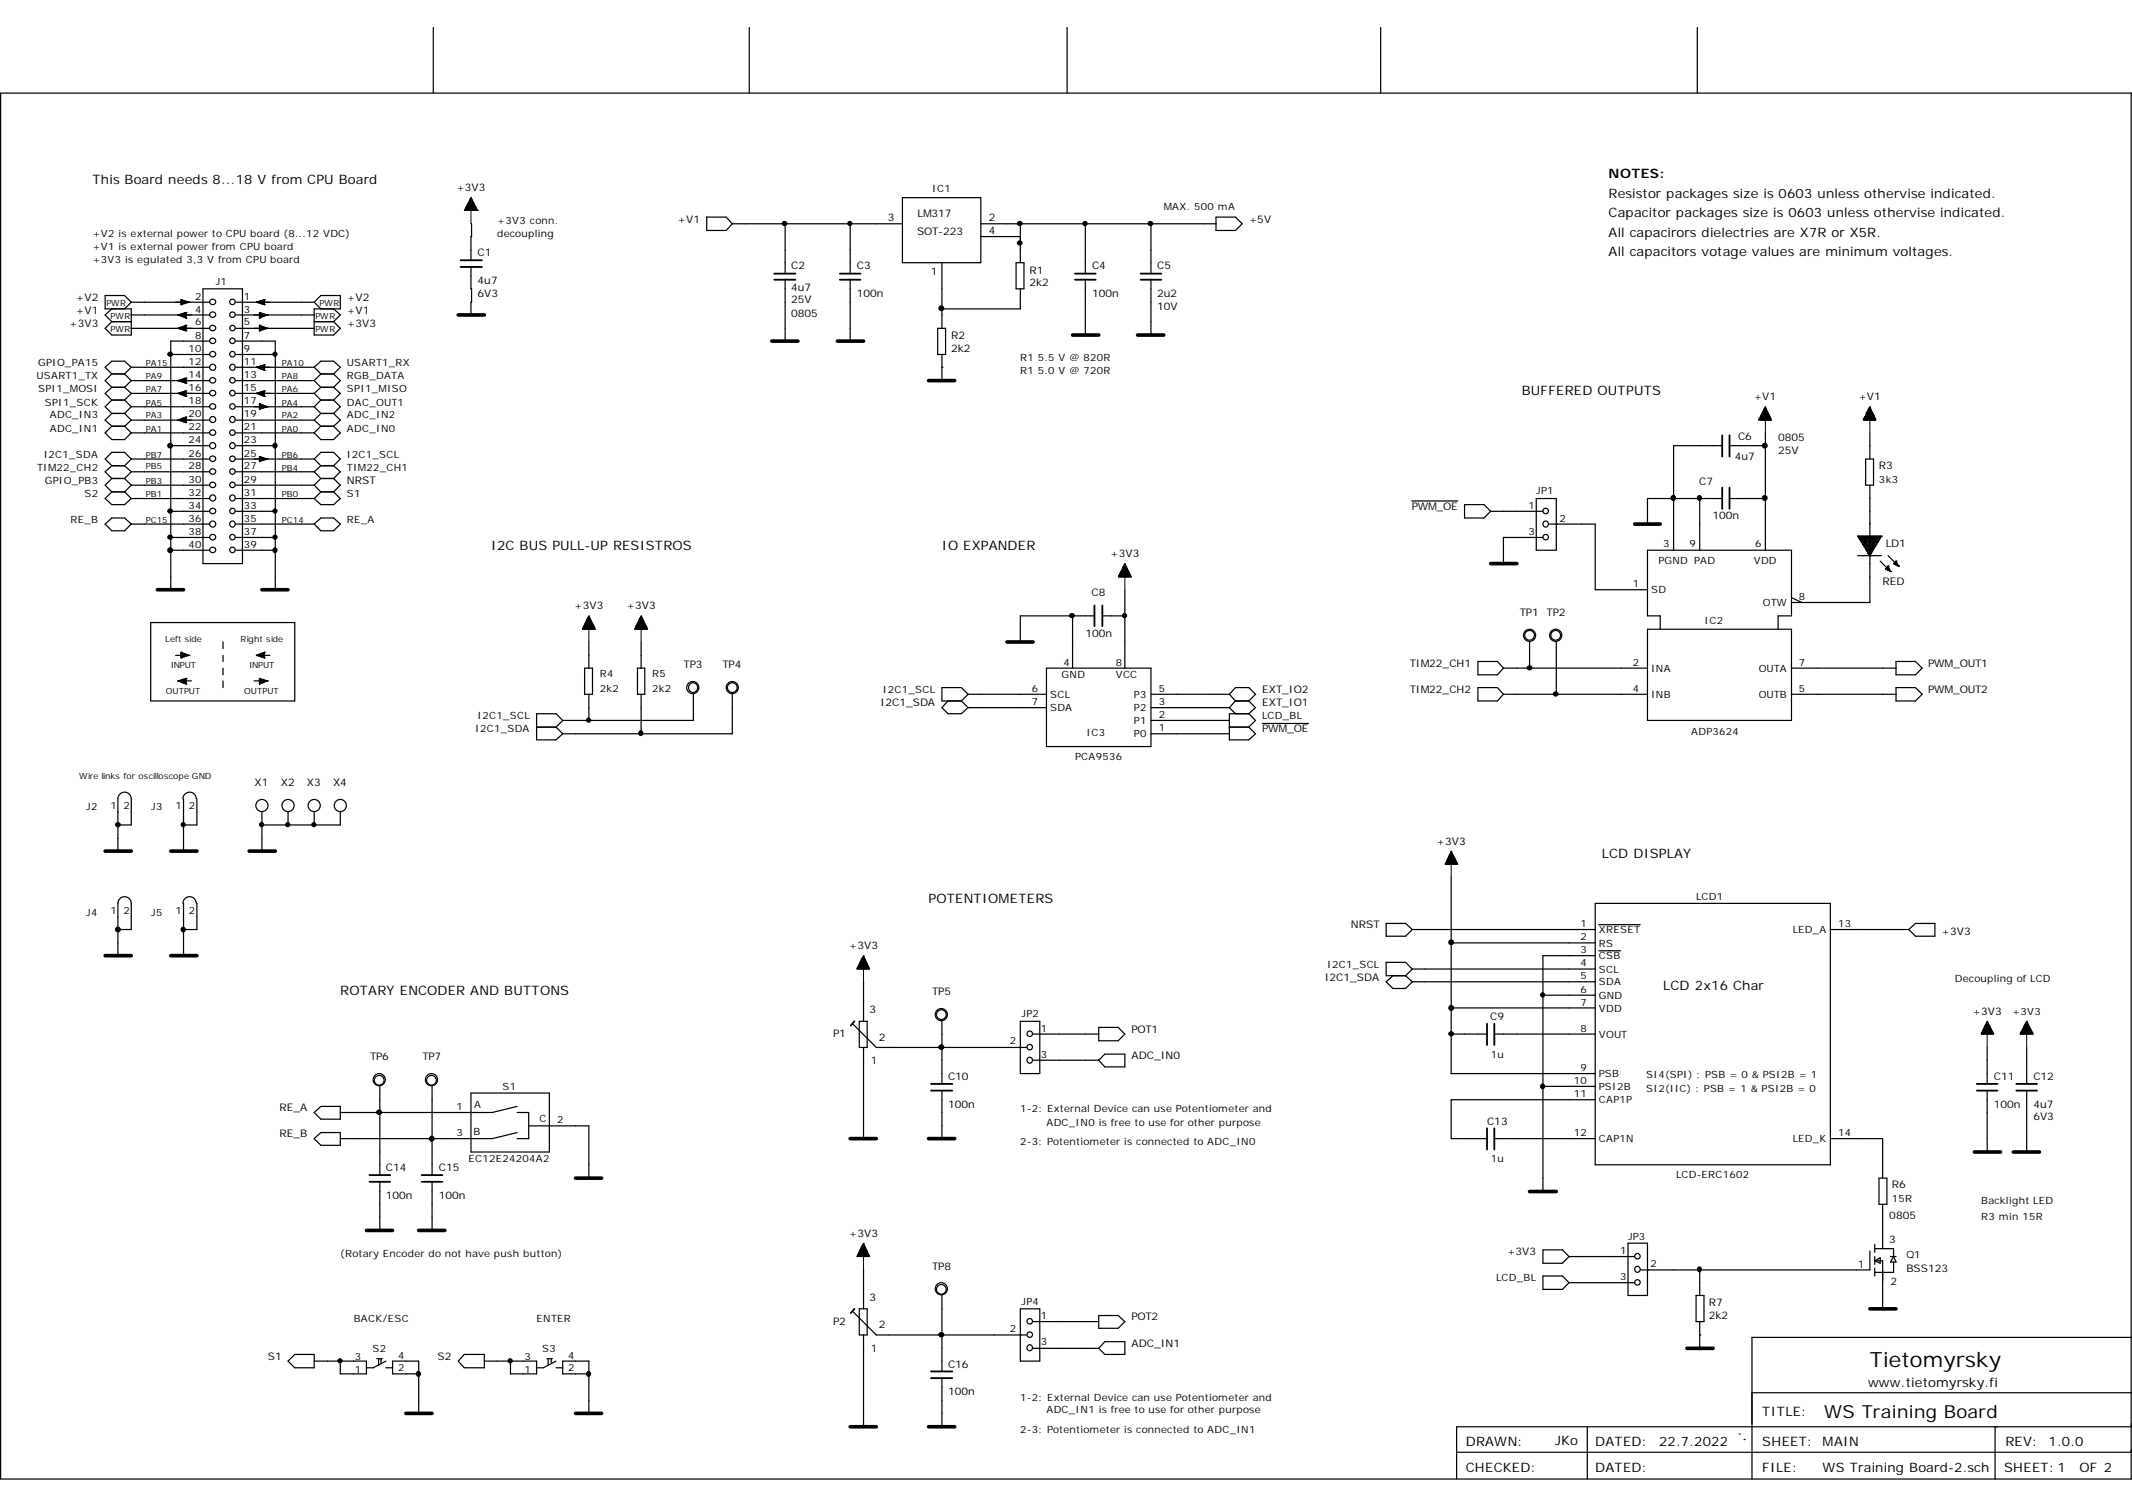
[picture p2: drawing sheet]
<svg xmlns="http://www.w3.org/2000/svg" width="297mm" height="210mm" viewBox="0 0 297 210" stroke-linecap="round" stroke-linejoin="round" font-family="sans-serif">
<g fill="none" stroke="#000" stroke-width=".17">
<path d="M.1 13h296.8v193h-296.8zM60.4 3.8v9.2M104.4 3.8v9.2M148.7 3.8v9.2M192.4 3.8v9.2M236.5 3.8v9.2M65.6 37.2v3h.1l-.1 3.7M65.6 31.2h.1l-.1 5.1M98.5 30.2h2.7l.8 1-.8 .9h-2.7zM102 31.2h23.7M109.4 31.2v6.9M109.4 39v8.5"/>
<path d="M118.4 31.2v6.9M118.4 39v8.5M125.7 27.5h11v9.1h-11zM131.2 36.6v9.1M136.7 31.2h32.7M136.7 32.9h5.5M141.6 36.6h1.1v3.6h-1.1zM142.2 31.2v5.4M151.2 31.2v6.9M151.2 39v7.7M160.4 31.2v6.9M160.4 39v7.7"/>
<path d="M169.4 30.2h2.7l1 1-1 .9h-2.7zM15.6 43l-1 .9 1 .9M15.6 44.8h2.7M15.6 52.1h1.8M15.6 53.9h1.8M15.6 55.7h1.8M15.6 57.6h1.8M15.6 59.4h1.8M15.6 59.4l-1 .9 1 .9h1.8l.9-.9M15.6 55.7l-1 1 1 .9M15.6 57.6l-1 .9 1 .9M15.6 52.1l-1 .9 1 .9"/>
<path d="M15.6 53.9l-1 .9 1 .9M17.4 59.4l.9 .9M17.4 57.6l.9 .9M17.4 55.7l.9 1M17.4 53.9l.9 .9M17.4 52.1l.9 .9M18.3 45.7h10.9M18.3 43.9h10.9M18.3 42.1h10.9M18.3 56.7h10.9M18.3 51.2h10.9M18.3 53h10.9"/>
<path d="M18.3 54.8h10.9M18.3 58.5h10.9M18.3 42.1l-.9-.9h-2.8v1.8h3.7v3.7h-2.7l-1-1 1-.9M18.3 42.1l-.9 .9M18.3 51.2l-.9-.9h-1.8l-1 .9 1 .9M18.3 56.7l-.9 .9M18.3 58.5l-.9 .9M18.3 53l-.9 .9M18.3 54.8l-.9 .9M18.3 51.2l-.9 .9M23.8 49.4h5.4M24.8 45.7h.1"/>
<path d="M24.8 43.9h.1M24.8 53h.1M24.8 54.8h.1M24.8 58.5h.1M24.8 45.7l1.1 .4M24.8 43.9l1.1 .4M24.8 53l1.1 .4M24.8 54.8l1.1 .4M24.8 58.5l1.1 .4M25.1 43.8v.2M25.1 45.6v.2M25.1 52.9v.2"/>
<path d="M25.1 54.7v.2M25.1 58.4v.1M25.2 42.4h.1M25.2 41.8h.1M25.2 41.8v.6M25.2 43.8v.2M25.2 45.6v.2M25.2 52.8v.4M25.2 54.7v.3M25.2 58.3v.3M25.2 41.8l1.1 .3M25.2 41.9h.6"/>
<path d="M25.3 45.6h.6M25.3 43.7h.6M25.3 52.8h.6M25.3 54.6h.6M25.3 58.3h.6M25.4 45.6v.3h.5M25.4 41.8v.5M25.4 43.7v.3h.5M25.4 52.8v.4h.5M25.4 54.6v.4h.5M25.4 58.3v.4h.5M25.6 41.8v.5"/>
<path d="M25.6 43.6v.5M25.6 45.5v.5M25.6 52.8v.5M25.6 54.5v.5M25.6 58.2v.6M25.7 41.9v.4h-.5M25.7 43.5v.7M25.7 45.4v.7M25.7 52.7v.7M25.7 54.5v.6M25.7 58.2v.6M25.9 46.1h.1"/>
<path d="M25.9 45.3h.1M25.9 44.3h.1M25.9 43.5h.1M25.9 53.4h.1M25.9 52.7h.1M25.9 55.2h.1M25.9 54.5h.1M25.9 58.9h.1M25.9 58.1h.1M25.9 45.3l-1.1 .4M25.9 42v.2M25.9 43.5v.8"/>
<path d="M25.9 45.3v.8M25.9 52.7v.7M25.9 54.5v.7M25.9 58.1v.8M25.9 43.5l-1.1 .4M25.9 52.7l-1.1 .3M25.9 54.5l-1.1 .3M25.9 58.1l-1.1 .4M26.1 42v.1M26.3 42.1h.1M26.3 42.1l-1.1 .3M28.3 40.2h5.5v38.3h-5.5z"/>
<path d="M29.2 47.5h-5.4v34.6M32.9 45.7h10.9M32.9 43.9h10.9M32.9 42.1h10.9M32.9 56.7h10.9M32.9 51.2h10.9M32.9 53h10.9M32.9 54.8h10.9M32.9 58.5h10.9M32.9 47.5h5.5v34.6M32.9 49.4h5.5M35.7 42.1h.1"/>
<path d="M35.7 51.2h.1M35.7 54.8h.1M35.7 42.1l1.1 .3M35.7 51.2l1.1 .4M35.7 54.8l1.1 .4M36 42v.2M36 51.2h.1M36 54.7v.2M36.2 46.1h.1M36.2 45.3h.1M36.2 44.3h.1M36.2 43.5h.1"/>
<path d="M36.2 57h.1M36.2 56.2h.1M36.2 45.6h.5M36.2 45.3l1.1 .4M36.2 41.9v.4M36.2 43.5v.8M36.2 45.3v.8M36.2 51.1v.2M36.2 54.7v.3M36.2 56.2v.8M36.2 43.7h.5M36.2 43.5l1.1 .4"/>
<path d="M36.2 56.2l1.1 .5M36.2 56.5h.5M36.2 41.9h.6M36.2 51h.6M36.2 54.6h.6M36.3 41.9v.4h.5M36.3 43.6v.6M36.3 45.4v.6M36.3 51v.4h.5M36.3 54.6v.4h.5M36.3 56.3v.6M36.5 41.8v.5"/>
<path d="M36.5 43.7v.4M36.5 45.5v.4M36.5 50.9v.5M36.5 54.5v.5M36.5 56.4v.4M36.7 45.6v.3h-.5M36.7 41.8v.6M36.7 43.7v.3h-.5M36.7 50.9v.6M36.7 54.5v.6M36.7 56.5v.3h-.5M36.8 42.4h.1"/>
<path d="M36.8 41.8h.1M36.8 51.6h.1M36.8 50.8h.1M36.8 55.2h.1M36.8 54.5h.1M36.8 41.8v.6M36.8 43.8v.2M36.8 45.6v.2M36.8 50.8v.8M36.8 54.5v.7M36.8 56.6v.1M36.8 41.8l-1.1 .3"/>
<path d="M36.8 50.8l-1.1 .4M36.8 54.5l-1.1 .3M37.1 43.9v.1M37.1 45.6v.1M37.1 56.6v.1M37.3 45.7h.1M37.3 43.9h.1M37.3 56.7h.1M37.3 45.7l-1.1 .4M37.3 43.9l-1.1 .4M37.3 56.7l-1.1 .3M43.8 42.1l.9-.9h2.7v1.8h-3.6v3.7h2.7l.9-1-.9-.9"/>
<path d="M43.8 44.8h2.7M43.8 51.2l.9-.9h1.8l.9 .9-.9 .9M43.8 51.2l.9 .9M43.8 53l.9 .9M43.8 54.8l.9 .9M43.8 56.7l.9 .9M43.8 58.5l.9 .9M43.8 42.1l.9 .9M44.7 52.1h1.8M44.7 52.1l-.9 .9M44.7 55.7l-.9 1M44.7 53.9h1.8"/>
<path d="M44.7 53.9l-.9 .9M44.7 55.7h1.8M44.7 59.4l-.9 .9M44.7 57.6h1.8M44.7 57.6l-.9 .9M44.7 59.4h1.8M46.5 52.1l.9 .9-.9 .9M46.5 53.9l.9 .9-.9 .9M46.5 55.7l.9 1-.9 .9M46.5 57.6l.9 .9-.9 .9M46.5 59.4l.9 .9-.9 .9h-1.8l-.9-.9M46.5 43l.9 .9-.9 .9"/>
<path d="M130.6 45.7h1.1v3.7h-1.1zM131.2 51.2h.1M131.2 49.4v3.6M142.2 40.2v2.8h-11M14.6 73l1-.8h1.8l.9 .8-.9 .9h-1.8zM15.6 64.9h1.8M15.6 66.6h1.8M15.6 68.5h1.8M15.6 68.5l-1 .9 1 .9h1.8l.9-.9M15.6 66.6l-1 1 1 .9M15.6 64.9l-1 .8 1 .9M17.4 68.5l.9 .9"/>
<path d="M17.4 66.6l.9 1M17.4 64.9l.9 .8M18.3 63.9h10.9M18.3 60.3h10.9M18.3 65.7h10.9M18.3 67.6h10.9M18.3 69.4h10.9M18.3 73h10.9M18.3 63.9l-.9-.9h-1.8l-1 .9 1 1M18.3 63.9l-.9 1M18.3 67.6l-.9 .9M18.3 65.7l-.9 .9"/>
<path d="M23.8 62.1h5.4M23.8 71.2h5.4M23.8 74.9h5.4M23.8 76.6h5.4M32.9 63.9h10.9M32.9 60.3h10.9M32.9 62.1h5.5M32.9 65.7h10.9M32.9 67.6h10.9M32.9 69.4h10.9M32.9 71.2h5.5M32.9 73h10.9"/>
<path d="M32.9 74.9h5.5M32.9 76.6h5.5M36.2 64.3h.1M36.2 63.6h.1M36.2 63.6v.7M36.2 63.6l1.1 .3M36.2 63.8h.5M36.3 63.6v.6M36.5 63.7v.4M36.7 63.8v.3h-.5M36.8 63.9v.1M37.1 63.9h.1"/>
<path d="M37.3 63.9h.1M37.3 63.9l-1.1 .4M43.8 63.9l.9-.9h1.8l.9 .9-.9 1M43.8 63.9l.9 1M43.8 65.7l.9 .9M43.8 67.6l.9 .9M43.8 73l.9-.8h1.8l.9 .8-.9 .9h-1.8zM44.7 66.6l-.9 1M44.7 64.9h1.8M44.7 64.9l-.9 .8M44.7 66.6h1.8M44.7 68.5h1.8"/>
<path d="M44.7 68.5l-.9 .9M46.5 64.9l.9 .8-.9 .9M46.5 66.6l.9 1-.9 .9M46.5 68.5l.9 .9-.9 .9h-1.8l-.9-.9M196.7 69.8h6.4M204 70.3h2.8l.9 .9-.9 1h-2.8zM207.7 71.2h7.3M214 69.4h2.8v7.2h-2.8zM215 74.9h-5.5v3.6M215.9 73h6.3v9.1h7.3M216.8 73h.1M233.2 69.4h.1"/>
<path d="M236.8 69.4h.1M236.8 69.4v7.2M239.9 62.1h-6.7v14.5M239.9 69.4h-10.4v3.6M241 62.1h5M241 69.4h5M246 60.3v16.3M258.8 74.7h.1M258.8 77.4h3.3M258.8 74.7h3.3M258.8 74.7l1.7 2.7M259 74.9h3"/>
<path d="M259 74.7v.3M259.1 75h2.8M259.2 75.2h2.6M259.2 75.4h2.5M259.2 74.7v.6M259.4 74.7v.8h2.2v-.8M259.5 75.8h2M259.6 76h1.8M259.6 74.7v1.2M259.8 76.1h1.5M259.8 74.7v1.5M259.8 76.3h1.3"/>
<path d="M259.9 63.9h1.1v3.7h-1.1zM259.9 74.7v1.8h1.1v-1.8M260 76.6h.9M260.1 74.7v2.1M260.2 76.9h.6M260.3 74.7v2.4M260.3 77.2h.3M260.5 77.4h.1M260.5 67.6v16.3h-10.9M260.5 60.3v3.6M260.7 74.7v2.4h-.4M260.9 74.7v2.1"/>
<path d="M261.2 74.7v1.4M261.4 74.7v1.2M261.8 74.7v.6M262 74.7v.2M262 78.2l1.4 1.4M262.1 74.7h.1M262.1 74.7l-1.6 2.7M262.7 79.3h.1M262.7 79.3l.7 .3M262.7 79.3h.5v.2M262.9 79v.3M262.9 79.1h.2"/>
<path d="M263 79.4h.3M263.1 78.8h.1M263.1 78.8l.3 .8M263.1 78.8l-.4 .5M263.1 78.8v.6M263.1 77.4l1.4 1.4M263.4 79.6h.1M263.8 78.5h.1M263.8 78.5h.5v.3M263.8 78.5l.7 .3M264.1 78.7h.3M264.2 78.2h.1"/>
<path d="M264.2 78.2l.3 .6M264.2 78.2l-.4 .3M264.2 78.2v.5M264.2 78.3h-.2v.3M264.5 78.8h.1M21 86.7h20.1v10.9h-20.1zM24.5 91.3h1.8M24.8 94.8h.1M24.8 94.8l1.1 .5M24.8 94.8h1.9M25.1 94.8v.1M25.2 91.6h.1"/>
<path d="M25.2 90.9h.1M25.2 90.9v.7M25.2 94.8v.2M25.2 90.9l1.1 .4M25.2 91h.6M25.3 94.7h.6M25.4 90.9v.6M25.4 94.7v.4h.5M25.6 91v.5M25.6 94.6v.5M25.7 91v.5h-.5M25.7 94.6v.6"/>
<path d="M25.9 95.3h.1M25.9 94.5h.1M25.9 91.1v.3M25.9 94.5v.8M25.9 94.5l-1.1 .3M26.1 91.2v.1M26.3 91.3h.1M26.3 91.3l-1.1 .3M31.1 89.4v1M31.1 91.3v.8M31.1 93.1v.9M31.1 94.8v1"/>
<path d="M35.4 94.8h1.9M35.7 91.3h.1M35.7 91.3h1.9M35.7 91.3l1.1 .3M36 91.2v.1M36.2 95.3h.1M36.2 94.5h.1M36.2 91.1v.3M36.2 94.5v.8M36.2 94.7h.5M36.2 94.5l1.1 .3M36.2 91h.6"/>
<path d="M36.3 91v.5h.5M36.3 94.6v.6M36.5 91v.5M36.5 94.7v.4M36.7 90.9v.6M36.7 94.7v.4h-.5M36.8 91.6h.1M36.8 90.9h.1M36.8 90.9v.7M36.8 94.8v.2M36.8 90.9l-1.1 .4M37.1 94.8v.1"/>
<path d="M37.3 94.8h.1M37.3 94.8l-1.1 .5M81.4 93.1h1.1v3.6h-1.1zM82 89.4v3.7M82 96.7v3.6M88.8 93.1h1v3.6h-1zM89.3 89.4v3.7M89.3 96.7v5.5M96.6 96.7v3.6h-18.2M102 96.7v5.5h-23.6M132.1 97.6l-.9 1 .9 .8h1.8l1-.8M133.9 97.6l1 1"/>
<path d="M134.9 96.7l-1-.9h-2.7v1.8h2.7M134.9 96.7h10.9M134.9 98.6h10.9M134.9 96.7l-1 .9M145.8 93.1h14.6v10.9h-14.6zM149.4 85.8h.1M149.4 85.8v7.3M152.5 85.8h-10.3v3.6M153.6 85.8h3.1M156.7 85.8h.1M156.7 82.1v11M160.4 96.7h10.9"/>
<path d="M160.4 98.6h10.9M171.3 96.7l.8-.9h1.9l.9 .9-.9 .9M171.3 98.6l.8 .8M171.3 96.7l.8 .9M172.1 97.6h1.9M172.1 97.6l-.8 1M174 99.4h-2.7v3.7h2.7l.9-.9-.9-.9M174 99.4l.9 .9-.9 1M174 97.6l.9 1-.9 .8M205.9 95.8h2.7l.9 .9-.9 .9h-2.7zM205.9 92.1h2.7l.9 1-.9 .9h-2.7zM209.5 93.1h20"/>
<path d="M209.5 96.7h20M213.1 89.4v3.7M216.8 89.4v7.3M229.5 87.6h20.1v12.7h-20.1zM231.3 87.6v-1.8h-1.8v-9.2h20.1v9.2h-1.9v1.8M249.6 93.1h14.6M249.6 96.7h14.6M249.6 83.2l1.4 .7M264.2 95.8h2.7l.9 .9-.9 .9h-2.7zM264.2 92.1h2.7l.9 1-.9 .9h-2.7zM16.4 114.9h1.9v-3.6a.93 .93 0 0 0-.9-1 .93 .93 0 0 0-1 1v7.2M25.5 111.3a.93 .93 0 0 1 .9-1 .93 .93 0 0 1 .9 1"/>
<path d="M25.6 111.3v7.2M27.4 111.3v3.6h-1.8M36.5 114.9h.1M36.5 113.1v5.4M40.1 114.9h.1M40.1 113.1v1.8M43.8 114.9h.1M43.8 113.1v1.8M47.4 113.1v1.8h-10.9M74.8 101.3h2.7M77.5 101.3l.9 .9M78.4 100.3l-.9-.9h-2.7v3.7h2.7l.9-.9"/>
<path d="M78.4 100.3l-.9 1M160.4 100.3h10.9M160.4 102.2h10.9M171.3 101.3h2.7M175.9 100.8h6.4M16.4 129.5h1.9v-3.7a.93 .93 0 0 0-.9-.9 .93 .93 0 0 0-1 .9v7.3M25.5 125.8a.93 .93 0 0 1 .9-.9 .93 .93 0 0 1 .9 .9M25.6 125.8v7.3M27.4 125.8v3.7h-1.8M120.3 136.8v5.5M193.1 128.6h2.7l1 .9-1 .9h-2.7zM194.1 135.9l-1 .9 1 .9h1.7l1-.9"/>
<path d="M195.8 135.9l1 .9M196.8 129.5h25.4M196.8 135h25.4M196.8 136.8h25.4M196.8 135l-1-1h-2.7v1.9h2.7M196.8 135l-1 .9M202.2 131.3h20M202.2 122.2v27.3h20M215 138.6h7.2M222.2 125.8h32.8v36.4h-32.8zM222.2 133.1h-7.2v32.9M222.8 128.8h5.7"/>
<path d="M222.8 132.4h3M255 129.5h10.9M265.9 129.5l1-.9h2.7v1.8h-2.7zM43.8 155l.9-.9h2.7v1.8h-2.7zM43.8 158.6l.9-.9h2.7v1.8h-2.7zM52.9 155h.1M52.9 151.3v12.4M60.2 158.6h.1M60.2 151.3v12.4M65.6 152.2h10.9v8.3h-10.9zM72.1 157.7l-3.5 .9h-21.2M72.1 155h1.6v3.6h-1.6"/>
<path d="M72.1 154.1l-3.5 .9h-21.2M73.7 156.8h8.3v7.3M118.8 142.6l3.3 3.3h20.9M119.7 142.3h1.1v3.6h-1.1zM120.3 145.9v12.7M131.2 145.9h.1M131.2 142.3v8.7M131.2 151.9v6.7M142.2 145.9h.1M142.2 142.3h2.7v7.2h-2.7zM143.9 144h9.2M143.9 147.7h9.2"/>
<path d="M153.1 143.1h2.7l.9 .9-.9 1h-2.7zM153.9 146.8h2.8v1.8h-2.8l-.8-.9zM202.2 140.4h20M202.2 144h5M208.2 144h14M208.2 158.6h14M215 151.3h7.2M222.2 153.2h-20v5.4h5M255 158.6h7.3v5.5M276.9 145.9v5.1M276.9 151.9v8.6M282.4 145.9v5.1"/>
<path d="M282.4 151.9v8.6M52.9 164.6v6.8M60.2 164.6v6.8M120.3 176.9v5.4M215 174.1h2.7l.9 .9-.9 1h-2.7zM215 177.7h2.7l.9 1-.9 .9h-2.7zM218.6 175h9.2M218.6 178.7h9.2M226.8 173.2h2.7v7.2h-2.7zM229.5 176.9h.1M236.8 176.9v3.5M260.5 174.3v2.6h-31.9"/>
<path d="M261.2 175.6h1.1v6.7M261.2 173.3v1.1M261.2 175v1.1M261.2 176.6v1.1M261.2 175.6l.8-.4v.8zM261.2 173.9h2.6v1.1M261.8 164.1h1.1v3.6h-1.1zM262.3 167.7v6.2M263.4 175h.8M263.8 175l.4 .8h-.8zM263.8 175.8v1.4h-2.6M41.1 188.7h2.7v1.8h-2.7l-1-.9z"/>
<path d="M43.8 189.6h7.3v1.8h-3.7v-1.8M52.5 189.2h.8M52.7 189.2v.9M53.1 189.2v.7M53.8 189.6l-1.8 .9h-.9M53.8 190.5h.9M58.3 191.4h-3.6v-1.8h3.6v7.3M64.7 188.7h2.8v1.8h-2.8l-.9-.9zM67.5 189.6h7.3v1.8h-3.7v-1.8M76.2 189.2h.8M76.4 189.2v.9M76.8 189.2v.7"/>
<path d="M77.5 189.6l-1.8 .9h-.9M77.5 190.5h.9M82 191.4h-3.6v-1.8h3.6v7.3M118.8 182.6l3.3 3.3h20.9M119.7 182.3h1.1v3.6h-1.1zM120.3 185.9v12.8M131.2 185.9h.1M131.2 180.4v10.6M131.2 192v6.7M142.2 185.9h.1M142.2 182.3h2.7v7.3h-2.7zM143.9 184.1h9.2"/>
<path d="M143.9 187.8h9.2M153.1 183.2h2.7l.9 .9-.9 .9h-2.7zM153.9 186.9h2.8v1.8h-2.8l-.8-.9zM221.1 198.7v7.3M236.3 180.4h1.1v3.7h-1.1zM236.8 185.9h.1M236.8 184.1v3.7M242.3 199.7h.1M244.1 194h52.8M278 198.7v7.3M296.9 198.7h-94v7.3M296.9 186.3h-52.8v19.7"/>
<path d="M202.9 202.3h94M243 200.5h.1"/>
<circle cx="29.6" cy="51.2" r=".42"/>
<circle cx="29.6" cy="58.4" r=".42"/>
<circle cx="29.7" cy="45.7" r=".4"/>
<circle cx="29.7" cy="54.8" r=".4"/>
<circle cx="29.7" cy="42.1" r=".4"/>
<circle cx="29.7" cy="43.8" r=".4"/>
<circle cx="29.7" cy="56.6" r=".4"/>
<circle cx="29.7" cy="53" r=".4"/>
<circle cx="29.7" cy="47.5" r=".4"/>
<circle cx="29.7" cy="49.3" r=".4"/>
<circle cx="32.4" cy="51.2" r=".4"/>
<circle cx="32.4" cy="58.4" r=".4"/>
<circle cx="32.4" cy="45.7" r=".38"/>
<circle cx="32.4" cy="43.8" r=".38"/>
<circle cx="32.4" cy="54.8" r=".38"/>
<circle cx="32.4" cy="42.1" r=".38"/>
<circle cx="32.4" cy="56.6" r=".38"/>
<circle cx="32.4" cy="49.3" r=".38"/>
<circle cx="32.4" cy="47.5" r=".38"/>
<circle cx="32.4" cy="53" r=".38"/>
<circle cx="29.6" cy="62.1" r=".42"/>
<circle cx="29.6" cy="69.4" r=".42"/>
<circle cx="29.6" cy="73" r=".42"/>
<circle cx="29.7" cy="60.3" r=".4"/>
<circle cx="29.7" cy="74.8" r=".4"/>
<circle cx="29.7" cy="71.2" r=".4"/>
<circle cx="29.7" cy="65.7" r=".4"/>
<circle cx="29.7" cy="63.9" r=".4"/>
<circle cx="29.7" cy="76.6" r=".4"/>
<circle cx="29.7" cy="67.5" r=".4"/>
<circle cx="32.4" cy="62.1" r=".4"/>
<circle cx="32.4" cy="69.4" r=".4"/>
<circle cx="32.4" cy="73" r=".4"/>
<circle cx="32.4" cy="74.8" r=".38"/>
<circle cx="32.4" cy="60.3" r=".38"/>
<circle cx="32.4" cy="71.2" r=".38"/>
<circle cx="32.4" cy="63.9" r=".38"/>
<circle cx="32.4" cy="76.6" r=".38"/>
<circle cx="32.4" cy="67.5" r=".38"/>
<circle cx="32.4" cy="65.7" r=".38"/>
<circle cx="215.3" cy="73" r=".4"/>
<circle cx="215.3" cy="71.2" r=".38"/>
<circle cx="215.3" cy="74.8" r=".38"/>
<circle cx="96.5" cy="95.8" r=".85"/>
<circle cx="96.5" cy="95.8" r=".65"/>
<circle cx="102" cy="95.8" r=".85"/>
<circle cx="102" cy="95.8" r=".68"/>
<circle cx="213.1" cy="88.5" r=".85"/>
<circle cx="213.1" cy="88.5" r=".68"/>
<circle cx="216.7" cy="88.5" r=".85"/>
<circle cx="216.7" cy="88.5" r=".68"/>
<circle cx="36.5" cy="112.2" r=".85"/>
<circle cx="40.1" cy="112.2" r=".85"/>
<circle cx="43.8" cy="112.2" r=".85"/>
<circle cx="47.4" cy="112.2" r=".85"/>
<circle cx="52.8" cy="150.4" r=".85"/>
<circle cx="52.8" cy="150.5" r=".68"/>
<circle cx="60.1" cy="150.4" r=".85"/>
<circle cx="60.1" cy="150.5" r=".68"/>
<circle cx="131.1" cy="141.3" r=".85"/>
<circle cx="131.1" cy="141.3" r=".68"/>
<circle cx="143.4" cy="147.7" r=".4"/>
<circle cx="143.5" cy="145.9" r=".38"/>
<circle cx="143.5" cy="144" r=".38"/>
<circle cx="131.1" cy="179.5" r=".85"/>
<circle cx="131.1" cy="179.6" r=".68"/>
<circle cx="228.1" cy="176.8" r=".4"/>
<circle cx="228.1" cy="178.6" r=".38"/>
<circle cx="228.1" cy="175" r=".38"/>
<circle cx="143.4" cy="187.7" r=".4"/>
<circle cx="143.5" cy="185.9" r=".38"/>
<circle cx="143.5" cy="184" r=".38"/>
</g>
<g fill="none" stroke="#000" stroke-width=".25">
<path d="M64.2 37.2h2.9M64.2 36.3h2.9M107.9 39h2.9M107.9 38.1h2.9M117 39h2.9M117 38.1h2.9M149.8 39h2.9M149.8 38.1h2.9M158.9 39h2.9M158.9 38.1h2.9M239.9 60.6v3M239.9 67.9v3"/>
<path d="M241 60.6v3M241 67.9v3M152.5 84.3v2.9M153.6 84.3v2.9M119 142.3l-.5 .5M129.7 151.9h3M129.7 151h3M207.2 142.6v3M207.2 157.2v2.9M208.2 142.6v3M208.2 157.2v2.9M275.4 151.9h2.9"/>
<path d="M275.4 151h2.9M280.9 151.9h2.9M280.9 151h2.9M51.5 164.6h2.9M51.5 163.7h2.9M58.8 164.6h2.8M58.8 163.7h2.8M119 182.3l-.5 .6M129.7 192h3M129.7 191h3"/>
</g>
<g fill="none" stroke="#000" stroke-width=".51">
<path d="M63.8 43.9h3.7M107.5 47.5h3.7M116.7 47.5h3.6M129.4 53h3.6M149.4 46.7h3.7M158.5 46.7h3.6M207.7 78.5h3.6M227.8 73h3.5M21.9 82.1h3.7M36.5 82.1h3.6M140.3 89.4h3.6M14.6 118.5h3.7"/>
<path d="M23.8 118.5h3.6M34.7 118.5h3.7M14.6 133.1h3.7M23.8 133.1h3.6M118.4 158.6h3.7M129.4 158.6h3.6M51.1 171.4h3.6M58.3 171.4h3.7M80.2 164.1h3.6M213.1 166h3.7M275.1 160.5h3.6M280.5 160.5h3.6"/>
<path d="M56.6 196.9h3.6M80.2 196.9h3.6M118.4 198.7h3.7M129.4 198.7h3.6M235 187.8h3.7M260.5 182.3h3.7"/>
</g>
<g fill="none" stroke="#000" stroke-width=".14">
<path d="M64.9 29.1h1.6v.2M64.9 29h1.5v.3M64.9 28.9h1.4M64.9 29.3v-.5h1.4v.5M65 28.7h1.3M65 28.6v.7M65.1 28.6h1.1M65.1 28.5h1v.8M65.1 28.5v.8M65.2 28.5h.9M65.2 28.4h.8M65.3 29.3v-1.1h.7v1.1"/>
<path d="M65.4 28.1h.6v1.2M65.4 28h.5v1.3M65.4 27.9h.4M65.4 27.8h.4v1.5M65.4 27.7v1.6M65.5 27.7h.3M65.5 29.3v-1.7h.2v1.7M65.6 27.5h.1M65.6 27.5l-.9 1.8h1.8M65.6 27.5l.9 1.8M65.6 27.5v3.7M65.9 28h-.5v1.3"/>
<path d="M66 28.3h-.8v1M66.2 28.7v.6M66.4 29.1h-1.5v.2M66.5 29.2h-1.7v.1M66.5 29.3h.1M245 58.5h1.8M245 58.4h1.8v.1M245 58.3v.2M245.1 58.3h1.7M245.1 58.3h1.6v.2M245.1 58.2v.3M245.2 58.2h1.5"/>
<path d="M245.2 58.5v-.4h1.4v.4M245.3 58h1.3M245.4 57.8h1.1v.7M245.4 58.5v-.8h1.1v.8M245.4 57.6h1M245.5 57.5h.9v1M245.5 57.4h.8v1.1M245.5 57.3v1.2M245.6 57.3h.7M245.6 57.2h.6v1.3M245.6 57.2v1.3M245.7 57.2h.5"/>
<path d="M245.7 57.1h.4v1.4M245.7 57v1.5M245.8 57h.3M245.8 56.9h.2M245.8 58.5v-1.7h.2v1.7M246 56.7h.1M246 56.7h-.1v1.8M246 56.7l-1 1.8M246 56.7l.8 1.8M246 56.7v3.6M246.5 57.8h-1.1v.7M246.5 57.9h-1.2v.6"/>
<path d="M259.6 58.5h1.8M259.6 58.4h1.8v.1M259.6 58.3v.2M259.7 58.3h1.7M259.7 58.3h1.6v.2M259.7 58.2v.3M259.8 58.2h1.5M259.8 58.5v-.4h1.4v.4M259.8 58h1.4M259.9 57.8h1.2v.7M260 57.7h1v.8M260 57.6h.9"/>
<path d="M260 57.5h.9v1M260 57.4v1.1M260.1 57.4h.8v1.1M260.1 57.3v1.2M260.2 57.3h.6M260.2 57.2h.6v1.3M260.2 57.2v1.3M260.3 57.2h.5M260.3 57.1h.4v1.4M260.3 56.9h.3v1.6M260.5 56.7h.1M260.5 56.7l-.9 1.8"/>
<path d="M260.5 56.7l.9 1.8M260.5 56.7h-.1v1.8M260.5 56.7v3.6M260.6 56.8h-.3v1.7M260.7 57h-.4v1.5M261 57.8h-1.1v.7M261.1 57.9h-1.3v.6M156 79.9h1.4v.5M156 79.8v.6M156.1 79.8h1.2M156.1 79.7h1.2v.7M156.2 79.4h.9"/>
<path d="M156.4 79.3h.7v1.1M156.4 79.2h.7M156.4 79.1h.6v1.3M156.4 79v1.4M156.5 79h.5M156.5 78.9h.4M156.5 78.8v1.6M156.5 78.8h.4v1.6M156.6 78.8h.2M156.6 78.7h.2v1.7M156.7 78.5h.1M156.7 78.5l.9 1.9h-1.8z"/>
<path d="M156.7 78.6h-.1v1.8M156.7 78.5v3.6M157.2 79.6h-1.1v.8M157.4 79.9h-1.4v.5M81.2 87.6h1.7M81.2 87.5h1.7M81.2 87.6v-.2h1.6v.2M81.3 87.3h1.5M81.4 87.1h1.3v.5M81.4 87.1v.5M81.4 87.1h1.2M81.4 87h1.2v.6"/>
<path d="M81.5 87.6v-.8h1v.8M81.5 86.7h1M81.6 86.6h.9v1M81.7 86.5h.7M81.7 86.4h.6v1.2M81.7 86.3v1.3M81.8 86.3h.5M81.8 86.2h.4M81.8 86.1v1.5M81.9 86.1h.3M81.9 87.6v-1.6h.3v1.6M82 86h.1v1.6"/>
<path d="M82 85.8h.1M82 85.8l1 1.8h-1.9zM82 85.9v1.7M82 85.8v3.6M82.4 86.5v1.1M82.5 86.5h-.9v1.1M82.5 86.9h-1.1v.7M82.7 87.2h-1.4v.4M88.5 87.6h1.7M88.6 87.4h1.5M88.6 87.3h1.5M88.6 87.6v-.4h1.5v.4"/>
<path d="M88.6 87.1h1.4v.5M88.6 87.1v.5M88.7 87.1h1.2M88.7 87h1.2v.6M88.7 86.9v.7M88.8 86.9h1M88.8 87.6v-.8h1v.8M88.8 86.7h1M88.9 86.6h.8v1M89.1 86.4h.5M89.1 86.3h.5M89.1 86.2h.5v1.4"/>
<path d="M89.1 86.1v1.5M89.2 86.1h.3M89.2 87.6v-1.6h.3v1.6M89.2 86h.2v1.6M89.2 85.9v1.7M89.3 85.9h.1M89.3 85.8h.1M89.3 85.8l1 1.8h-1.9zM89.3 85.8v3.6M89.7 86.5h-.7v1.1M89.7 86.5v1.1M89.7 86.5h-.8v1.1"/>
<path d="M90.2 87.5h-1.7v.1M155.9 80.3h1.7v.1M155.9 80.2h1.7M155.9 80.4v-.3h1.6v.3M156 80h1.5M156.2 80.4v-.9h1v.9M156.3 80.4v-1.1h.8v1.1M201.6 119.9h1.3v.5M201.6 119.8h1.3M201.7 119.6h1.1M201.8 119.5h.9v.9M201.8 119.4v1"/>
<path d="M201.8 119.4h.8M201.8 119.3h.8v1.1M201.9 119.1h.6v1.3M202.1 118.9h.3v1.5M202.1 118.8h.3M202.1 118.7h.2v1.7M202.1 118.6v1.8M202.2 118.5h.1M202.2 118.5l-.9 1.9M202.2 118.5l.9 1.9M202.2 118.6h.1M202.2 118.5v3.7"/>
<path d="M202.4 119.1h-.5v1.3M202.5 119.2h-.7v1.2M202.7 119.6h-1v.8M119.4 135h1.8M119.4 134.9h1.8v.1M119.4 134.8v.2M119.5 134.8h1.6M119.5 135v-.3h1.6v.3M119.5 134.6h1.6M119.5 135v-.5h1.5v.5M119.5 134.5h1.5M119.7 134.3h1.1"/>
<path d="M119.8 134.1h1v.9M119.8 134h.9M119.8 135v-1h.9v1M119.9 133.9h.7v1.1M119.9 133.8v1.2M120 133.8h.6M120 133.7h.6v1.3M120 133.6v1.4M120.1 133.6h.5M120.1 133.5h.4v1.5M120.2 133.3h.1M120.3 133.1h.1"/>
<path d="M120.3 133.1l-.9 1.9M120.3 133.1l.9 1.9M120.3 133.2h-.1v1.8M120.3 133.1v3.7M120.4 133.4h-.3v1.6M120.4 133.4v1.6M120.5 133.4h-.4v1.6M120.8 134.2h-1.1v.8M120.9 134.4h-1.3v.6M120.9 134.5v.5M201.3 120.4h1.8M201.3 120.3h1.8v.1"/>
<path d="M201.4 120.4v-.2h1.6v.2M201.4 120.1h1.5M201.5 120.4v-.4h1.4v.4M201.6 120.4v-.7h1.2v.7M202 120.4v-1.4h.4v1.4M203 120.2h-1.7v.2M276 144h1.8M276 144v-.1h1.8v.1M276 143.9h1.7v.1M276.2 143.7h1.4v.3M276.3 143.5h1.2v.5M276.3 143.4h1.2"/>
<path d="M276.3 144v-.6h1.2v.6M276.4 143.3h1v.7M276.4 143.2v.8M276.4 143.2h1M276.4 143.1h.9M276.4 143v1M276.5 143h.8M276.5 142.9h.8v1.1M276.5 144v-1.2h.7v1.2M276.7 142.7h.4v1.3M276.8 142.5h.2v1.5M276.8 142.4h.2"/>
<path d="M276.8 144v-1.7h.1v1.7M276.9 142.3h.1M276.9 142.3l-.9 1.7M276.9 142.3l.9 1.7M276.9 142.3v3.6M277 142.6h-.3v1.4M277.1 142.8h-.5v1.2M277.5 143.6h-1.3v.4M277.6 143.8h-1.5v.2M281.4 144v-.1h1.8v.1M281.5 143.9h1.7M281.5 143.8v.2"/>
<path d="M281.6 143.8h1.5M281.6 143.7h1.5v.3M281.6 143.6v.4M281.7 143.6h1.3M281.7 144v-.5h1.3v.5M281.8 143.4h1.2M281.8 144v-.6h1.2v.6M281.9 143.3h1v.7M281.9 143.1h.9v.9M282 142.9h.7v1.1M282 142.8h.7M282 142.8v1.2"/>
<path d="M282.1 142.8h.5M282.1 142.7h.5v1.3M282.1 142.6v1.4M282.2 142.6h.3M282.2 142.5h.3v1.5M282.2 142.4v1.6M282.3 142.4h.1M282.3 144v-1.7h.1v1.7M282.4 142.3h.1M282.4 142.3l.9 1.7h-1.9M282.4 142.3l-1 1.7M282.4 142.3v3.6"/>
<path d="M282.8 143h-.9v1M282.9 143.2h-1v.8M119.4 175v-.1h1.8v.1M119.4 175h1.8M119.5 175v-.2h1.6v.2M119.5 174.9h1.6M119.5 174.7h1.5v.3M119.6 174.5h1.3v.5M119.7 174.3h1.1M119.8 174v1M119.8 174.1h.9v.9M119.8 174.2h1v.8"/>
<path d="M119.9 173.8v1.2M119.9 173.9h.7v1.1M119.9 174h.7M120 173.7v1.3M120 173.8h.6v1.2M120 173.8h.6M120.1 173.7h.5M120.1 173.5h.3v1.5M120.2 173.3h.1M120.3 173.2h.1M120.3 173.2h-.1v1.8M120.3 173.2v3.7"/>
<path d="M120.3 173.2l-.9 1.8M120.3 173.2l.9 1.8M120.4 173.4h-.3v1.6M120.5 173.6h-.4v1.4M120.5 173.7v1.3M120.8 174.3h-1.1v.7M120.9 174.4h-1.3v.6M121 174.6h-1.5v.4"/>
</g>
<g fill="#000" stroke="#000" stroke-width=".14">
<circle cx="109.3" cy="31.1" r=".32"/>
<circle cx="118.4" cy="31.1" r=".3"/>
<circle cx="142.1" cy="33.8" r=".32"/>
<circle cx="142.1" cy="31.1" r=".32"/>
<circle cx="151.2" cy="31.1" r=".3"/>
<circle cx="160.3" cy="31.1" r=".32"/>
<circle cx="23.7" cy="49.3" r=".32"/>
<circle cx="38.3" cy="49.3" r=".3"/>
<circle cx="131.1" cy="42.9" r=".34"/>
<circle cx="23.7" cy="76.6" r=".34"/>
<circle cx="23.7" cy="62.1" r=".34"/>
<circle cx="23.7" cy="74.8" r=".32"/>
<circle cx="23.7" cy="71.2" r=".32"/>
<circle cx="38.3" cy="76.6" r=".32"/>
<circle cx="38.3" cy="62.1" r=".32"/>
<circle cx="38.3" cy="74.8" r=".3"/>
<circle cx="38.3" cy="71.2" r=".3"/>
<circle cx="233.1" cy="69.4" r=".32"/>
<circle cx="236.7" cy="69.4" r=".32"/>
<circle cx="245.9" cy="62.1" r=".34"/>
<circle cx="245.9" cy="69.4" r=".34"/>
<circle cx="149.4" cy="85.7" r=".32"/>
<circle cx="156.7" cy="85.7" r=".3"/>
<circle cx="213.1" cy="93" r=".32"/>
<circle cx="216.8" cy="96.7" r=".32"/>
<circle cx="16.4" cy="114.9" r=".32"/>
<circle cx="25.5" cy="114.9" r=".3"/>
<circle cx="36.4" cy="114.9" r=".3"/>
<circle cx="40.1" cy="114.9" r=".3"/>
<circle cx="43.7" cy="114.9" r=".3"/>
<circle cx="82" cy="100.3" r=".3"/>
<circle cx="89.3" cy="102.1" r=".32"/>
<circle cx="16.4" cy="129.5" r=".34"/>
<circle cx="25.5" cy="129.5" r=".32"/>
<circle cx="202.2" cy="131.2" r=".34"/>
<circle cx="214.9" cy="138.6" r=".3"/>
<circle cx="52.9" cy="154.9" r=".32"/>
<circle cx="60.1" cy="158.6" r=".32"/>
<circle cx="131.2" cy="145.9" r=".32"/>
<circle cx="202.2" cy="140.4" r=".34"/>
<circle cx="202.2" cy="144" r=".32"/>
<circle cx="214.9" cy="151.3" r=".32"/>
<circle cx="236.7" cy="176.8" r=".32"/>
<circle cx="47.4" cy="189.5" r=".3"/>
<circle cx="58.3" cy="191.4" r=".32"/>
<circle cx="71.1" cy="189.5" r=".3"/>
<circle cx="82" cy="191.4" r=".32"/>
<circle cx="131.2" cy="185.9" r=".32"/>
</g>
<text font-size="2.9" x="260.5" y="190.3">Tietomyrsky</text>
<text font-size="2.5" x="254.2" y="197.5">WS Training Board</text>
<g font-size="1.8">
<text x="12.9" y="25.7">This Board needs 8...18 V from CPU Board</text>
<text x="224.1" y="27.5">Resistor packages size is 0603 unless othervise indicated.</text>
<text x="224.1" y="24.7">NOTES:</text>
<text x="224.1" y="30.2">Capacitor packages size is 0603 unless othervise indicated.</text>
<text x="224.1" y="32.9">All capacirors dielectries are X7R or X5R.</text>
<text x="224.1" y="35.7">All capacitors votage values are minimum voltages.</text>
<text x="212" y="55">BUFFERED OUTPUTS</text>
<text x="68.4" y="76.6">I2C BUS PULL-UP RESISTROS</text>
<text x="131.2" y="76.6">IO EXPANDER</text>
<text x="223.2" y="119.5">LCD DISPLAY</text>
<text x="129.4" y="125.8">POTENTIOMETERS</text>
<text x="231.7" y="137.9">LCD 2x16 Char</text>
<text x="47.4" y="138.6">ROTARY ENCODER AND BUTTONS</text>
<text x="245.5" y="197.2">TITLE:</text>
<text x="260.3" y="193.2">www.tietomyrsky.fi</text>
<text x="204.2" y="201.4">DRAWN:</text>
<text x="216.7" y="201.3">JKo</text>
<text x="222.2" y="201.4">DATED:</text>
<text x="231.1" y="201.4">22.7.2022</text>
<text x="245.5" y="201.4">SHEET:</text>
<text x="253.9" y="201.4">MAIN</text>
<text x="279.4" y="201.4">REV:</text>
<text x="285.4" y="201.4">1.0.0</text>
<text x="204.2" y="205.1">CHECKED:</text>
<text x="222.2" y="205.1">DATED:</text>
<text x="245.5" y="205.1">FILE:</text>
<text x="253.9" y="205.1">WS Training Board-2.sch</text>
<text x="279.2" y="205.1">SHEET: 1</text>
<text x="289.7" y="205.1">OF 2</text>
</g>
<g font-size="1.5">
<text x="63.6" y="26.6">+3V3</text>
<text x="66.5" y="35.7">C1</text>
<text x="94.4" y="31">+V1</text>
<text x="123.7" y="30.8">3</text>
<text x="127.8" y="32.7">SOT-223</text>
<text x="127.8" y="30.2">LM317</text>
<text x="137.8" y="30.8">2</text>
<text x="137.8" y="32.6">4</text>
<text x="174" y="31">+5V</text>
<text x="10.6" y="41.9">+V2</text>
<text x="48.3" y="41.9">+V2</text>
<text x="66.5" y="39.6">4u7</text>
<text x="66.5" y="41.3">6V3</text>
<text x="110.2" y="37.5">C2</text>
<text x="110.2" y="40.5">4u7</text>
<text x="119.4" y="37.5">C3</text>
<text x="119.4" y="41.3">100n</text>
<text x="129.7" y="38.3">1</text>
<text x="143.4" y="38.1">R1</text>
<text x="143.4" y="39.9">2k2</text>
<text x="152.1" y="37.5">C4</text>
<text x="152.1" y="41.3">100n</text>
<text x="161.2" y="37.5">C5</text>
<text x="161.2" y="41.3">2u2</text>
<text x="9.7" y="45.6">+3V3</text>
<text x="10.6" y="43.7">+V1</text>
<text x="48.3" y="43.7">+V1</text>
<text x="48.3" y="45.6">+3V3</text>
<text x="110.2" y="44.1">0805</text>
<text x="110.2" y="42.3">25V</text>
<text x="132.5" y="47.2">R2</text>
<text x="161.2" y="43.2">10V</text>
<text x="132.5" y="49">2k2</text>
<text x="244.3" y="55.7">+V1</text>
<text x="258.9" y="55.7">+V1</text>
<text x="241.7" y="64.1">4u7</text>
<text x="242.1" y="61.2">C6</text>
<text x="247.7" y="61.4">0805</text>
<text x="247.7" y="63.2">25V</text>
<text x="261.8" y="65.4">R3</text>
<text x="48.3" y="67.4">NRST</text>
<text x="196.7" y="71">PWM_OE</text>
<text x="236.7" y="67.6">C7</text>
<text x="154.7" y="77.6">+3V3</text>
<text x="238.6" y="72.3">100n</text>
<text x="262.7" y="76.1">LD1</text>
<text x="152.1" y="83.1">C8</text>
<text x="262.3" y="81.5">RED</text>
<text x="80" y="84.9">+3V3</text>
<text x="87.3" y="84.9">+3V3</text>
<text x="151.2" y="88.7">100n</text>
<text x="211.8" y="85.8">TP1</text>
<text x="215.5" y="85.8">TP2</text>
<text x="95.2" y="93.1">TP3</text>
<text x="100.7" y="93.1">TP4</text>
<text x="196.4" y="92.9">TIM22_CH1</text>
<text x="268.6" y="92.9">PWM_OUT1</text>
<text x="122.7" y="98.4">I2C1_SDA</text>
<text x="175.9" y="102">PWM_OE</text>
<text x="175.9" y="98.4">EXT_IO1</text>
<text x="175.9" y="96.5">EXT_IO2</text>
<text x="196.4" y="96.5">TIM22_CH2</text>
<text x="268.6" y="96.5">PWM_OUT2</text>
<text x="35.5" y="109.5">X1</text>
<text x="39.1" y="109.5">X2</text>
<text x="42.8" y="109.5">X3</text>
<text x="46.4" y="109.5">X4</text>
<text x="200.2" y="117.7">+3V3</text>
<text x="188.2" y="129.3">NRST</text>
<text x="270.5" y="130.2">+3V3</text>
<text x="118.3" y="132.2">+3V3</text>
<text x="184.6" y="136.6">I2C1_SDA</text>
<text x="121.2" y="141.2">3</text>
<text x="129.9" y="138.6">TP5</text>
<text x="157.6" y="143.9">POT1</text>
<text x="207.6" y="142.1">C9</text>
<text x="274.8" y="141.3">+3V3</text>
<text x="51.6" y="147.7">TP6</text>
<text x="58.8" y="147.7">TP7</text>
<text x="116.1" y="144.5">P1</text>
<text x="121.3" y="148.3">1</text>
<text x="122.4" y="145">2</text>
<text x="157.6" y="147.5">ADC_IN0</text>
<text x="38.9" y="154.8">RE_A</text>
<text x="132.1" y="150.5">C10</text>
<text x="132.1" y="154.3">100n</text>
<text x="277.8" y="150.5">C11</text>
<text x="277.8" y="154.3">100n</text>
<text x="283.3" y="150.5">C12</text>
<text x="283.3" y="154.3">4u7</text>
<text x="38.9" y="158.4">RE_B</text>
<text x="207.2" y="156.6">C13</text>
<text x="283.3" y="156.1">6V3</text>
<text x="53.8" y="163.2">C14</text>
<text x="53.8" y="167.1">100n</text>
<text x="61.1" y="163.2">C15</text>
<text x="61.1" y="167.1">100n</text>
<text x="263.6" y="165.5">R6</text>
<text x="118.3" y="172.3">+3V3</text>
<text x="263.2" y="169.8">0805</text>
<text x="263.2" y="173.2">3</text>
<text x="129.9" y="176.9">TP8</text>
<text x="210" y="174.9">+3V3</text>
<text x="258.8" y="176.6">1</text>
<text x="263.4" y="179">2</text>
<text x="265.6" y="177.2">BSS123</text>
<text x="116.1" y="184.5">P2</text>
<text x="121.2" y="181.2">3</text>
<text x="122.4" y="185">2</text>
<text x="157.6" y="183.9">POT2</text>
<text x="238.1" y="182">R7</text>
<text x="238.1" y="183.7">2k2</text>
<text x="37.3" y="189.4">S1</text>
<text x="61" y="189.4">S2</text>
<text x="121.3" y="188.3">1</text>
<text x="132.1" y="190.5">C16</text>
<text x="157.6" y="187.6">ADC_IN1</text>
<text x="132.1" y="194.3">100n</text>
</g>
<g font-size="1.4">
<text x="129.9" y="26.8">IC1</text>
<text x="162.1" y="29.3">MAX. 500 mA</text>
<text x="12.9" y="34.8">+V1 is external power from CPU board</text>
<text x="12.9" y="32.9">+V2 is external power to CPU board (8...12 VDC)</text>
<text x="69.3" y="31.2">+3V3 conn.</text>
<text x="69.3" y="32.9">decoupling</text>
<text x="12.9" y="36.6">+3V3 is egulated 3,3 V from CPU board</text>
<text x="27.2" y="41.8">2</text>
<text x="30.1" y="39.7">J1</text>
<text x="34" y="41.8">1</text>
<text x="27.2" y="43.5">4</text>
<text x="27.2" y="45.3">6</text>
<text x="27.2" y="47.2">8</text>
<text x="34" y="43.5">3</text>
<text x="34" y="45.3">5</text>
<text x="34" y="47.2">7</text>
<text x="5.1" y="52.8">USART1_TX</text>
<text x="5.3" y="51">GPIO_PA15</text>
<text x="26.2" y="49">10</text>
<text x="26.2" y="50.8">12</text>
<text x="26.2" y="52.7">14</text>
<text x="34" y="49">9</text>
<text x="34" y="50.8">11</text>
<text x="34" y="52.7">13</text>
<text x="48.3" y="51">USART1_RX</text>
<text x="48.3" y="52.8">RGB_DATA</text>
<text x="142.2" y="50.3">R1 5.5 V @ 820R</text>
<text x="142.2" y="52.1">R1 5.0 V @ 720R</text>
<text x="5.3" y="54.6">SPI1_MOSI</text>
<text x="6.3" y="56.5">SPI1_SCK</text>
<text x="6.9" y="58.3">ADC_IN3</text>
<text x="26.2" y="54.5">16</text>
<text x="26.2" y="56.2">18</text>
<text x="26.2" y="58.1">20</text>
<text x="26.2" y="60">22</text>
<text x="34" y="54.5">15</text>
<text x="34" y="56.2">17</text>
<text x="34" y="58.1">19</text>
<text x="34" y="60">21</text>
<text x="48.3" y="54.6">SPI1_MISO</text>
<text x="48.3" y="56.5">DAC_OUT1</text>
<text x="48.3" y="58.3">ADC_IN2</text>
<text x="5.2" y="65.5">TIM22_CH2</text>
<text x="6.1" y="63.8">I2C1_SDA</text>
<text x="6.9" y="60.1">ADC_IN1</text>
<text x="26.2" y="61.7">24</text>
<text x="26.2" y="63.6">26</text>
<text x="26.2" y="65.4">28</text>
<text x="34" y="61.7">23</text>
<text x="34" y="63.6">25</text>
<text x="34" y="65.4">27</text>
<text x="48.3" y="60.1">ADC_IN0</text>
<text x="48.3" y="63.8">I2C1_SCL</text>
<text x="48.3" y="65.5">TIM22_CH1</text>
<text x="6.3" y="67.4">GPIO_PB3</text>
<text x="11.8" y="69.2">S2</text>
<text x="26.2" y="67.2">30</text>
<text x="26.2" y="69">32</text>
<text x="26.2" y="70.9">34</text>
<text x="34" y="67.2">29</text>
<text x="34" y="69">31</text>
<text x="34" y="70.9">33</text>
<text x="48.3" y="69.2">S1</text>
<text x="212.9" y="70.9">1</text>
<text x="214" y="68.8">JP1</text>
<text x="261.8" y="67.2">3k3</text>
<text x="9.8" y="72.8">RE_B</text>
<text x="26.2" y="72.7">36</text>
<text x="26.2" y="74.5">38</text>
<text x="26.2" y="76.3">40</text>
<text x="34" y="72.7">35</text>
<text x="34" y="74.5">37</text>
<text x="34" y="76.3">39</text>
<text x="48.3" y="72.8">RE_A</text>
<text x="212.9" y="74.5">3</text>
<text x="217.3" y="72.7">2</text>
<text x="231.7" y="76.1">3</text>
<text x="235.4" y="76.1">9</text>
<text x="244.5" y="76.1">6</text>
<text x="227.5" y="81.8">1</text>
<text x="230" y="82.6">SD</text>
<text x="231.1" y="78.5">PGND PAD</text>
<text x="244.3" y="78.5">VDD</text>
<text x="250.6" y="83.6">8</text>
<text x="237.5" y="86.9">IC2</text>
<text x="245.6" y="84.4">OTW</text>
<text x="83.6" y="94.3">R4</text>
<text x="90.8" y="94.3">R5</text>
<text x="147.9" y="94.5">GND</text>
<text x="148.2" y="92.7">4</text>
<text x="155.4" y="92.7">8</text>
<text x="155.4" y="94.5">VCC</text>
<text x="227.5" y="92.7">2</text>
<text x="230" y="93.6">INA</text>
<text x="245" y="93.6">OUTA</text>
<text x="250.6" y="92.7">7</text>
<text x="66.2" y="102">I2C1_SDA</text>
<text x="66.5" y="100.2">I2C1_SCL</text>
<text x="83.6" y="96.4">2k2</text>
<text x="90.8" y="96.4">2k2</text>
<text x="123" y="96.5">I2C1_SCL</text>
<text x="143.8" y="96.4">6</text>
<text x="143.8" y="98.1">7</text>
<text x="146.3" y="97.2">SCL</text>
<text x="146.3" y="99.1">SDA</text>
<text x="158" y="97.2">P3</text>
<text x="158" y="99.1">P2</text>
<text x="158" y="100.9">P1</text>
<text x="161.5" y="96.4">5</text>
<text x="161.5" y="98.1">3</text>
<text x="161.5" y="100">2</text>
<text x="161.5" y="101.8">1</text>
<text x="175.9" y="100.2">LCD_BL</text>
<text x="227.5" y="96.4">4</text>
<text x="230" y="97.2">INB</text>
<text x="245" y="97.2">OUTB</text>
<text x="250.6" y="96.4">5</text>
<text x="149.8" y="105.8">PCA9536</text>
<text x="151.4" y="102.5">IC3</text>
<text x="158" y="102.7">P0</text>
<text x="235.6" y="102.4">ADP3624</text>
<text x="12" y="112.9">J2</text>
<text x="15.4" y="112.7">1</text>
<text x="17.2" y="112.7">2</text>
<text x="21.1" y="112.9">J3</text>
<text x="24.5" y="112.7">1</text>
<text x="26.3" y="112.7">2</text>
<text x="236.3" y="125.3">LCD1</text>
<text x="12" y="127.5">J4</text>
<text x="15.4" y="127.4">1</text>
<text x="17.2" y="127.4">2</text>
<text x="21.1" y="127.5">J5</text>
<text x="24.5" y="127.4">1</text>
<text x="26.3" y="127.4">2</text>
<text x="220.2" y="129.1">1</text>
<text x="220.2" y="130.9">2</text>
<text x="222.8" y="130">XRESET</text>
<text x="222.8" y="131.8">RS</text>
<text x="249.8" y="130">LED_A</text>
<text x="256.1" y="129.1">13</text>
<text x="184.9" y="134.8">I2C1_SCL</text>
<text x="220.2" y="132.8">3</text>
<text x="220.2" y="134.5">4</text>
<text x="220.2" y="136.4">5</text>
<text x="222.8" y="133.6">CSB</text>
<text x="222.8" y="135.5">SCL</text>
<text x="222.8" y="137.3">SDA</text>
<text x="272.4" y="136.8">Decoupling of LCD</text>
<text x="142.3" y="141.7">JP2</text>
<text x="145" y="143.7">1</text>
<text x="220.2" y="138.3">6</text>
<text x="220.2" y="140.1">7</text>
<text x="220.2" y="143.7">8</text>
<text x="222.8" y="139.1">GND</text>
<text x="222.8" y="140.9">VDD</text>
<text x="280.3" y="141.3">+3V3</text>
<text x="140.7" y="145.5">2</text>
<text x="145" y="147.3">3</text>
<text x="207.7" y="147.3">1u</text>
<text x="220.2" y="149.2">9</text>
<text x="222.8" y="144.5">VOUT</text>
<text x="63.6" y="154.6">1</text>
<text x="66" y="154.4">A</text>
<text x="70" y="151.8">S1</text>
<text x="142.2" y="155">1-2: External Device can use Potentiometer and</text>
<text x="219.3" y="151">10</text>
<text x="219.3" y="152.8">11</text>
<text x="222.8" y="150">PSB</text>
<text x="222.8" y="151.8">PSI2B</text>
<text x="222.8" y="153.7">CAP1P</text>
<text x="229.4" y="150.2">SI4(SPI) : PSB = 0 &amp; PSI2B = 1</text>
<text x="229.4" y="152.1">SI2(IIC) : PSB = 1 &amp; PSI2B = 0</text>
<text x="63.6" y="158.3">3</text>
<text x="65.3" y="161.9">EC12E24204A2</text>
<text x="66" y="158.1">B</text>
<text x="75.2" y="156.2">C</text>
<text x="77.6" y="156.5">2</text>
<text x="142.2" y="159.5">2-3: Potentiometer is connected to ADC_IN0</text>
<text x="145.8" y="156.8">ADC_IN0 is free to use for other purpose</text>
<text x="207.7" y="161.9">1u</text>
<text x="219.3" y="158.3">12</text>
<text x="222.8" y="159.1">CAP1N</text>
<text x="249.8" y="159.1">LED_K</text>
<text x="256.1" y="158.3">14</text>
<text x="233.5" y="164.1">LCD-ERC1602</text>
<text x="263.6" y="167.4">15R</text>
<text x="276" y="167.7">Backlight LED</text>
<text x="226.8" y="172.6">JP3</text>
<text x="276" y="169.9">R3 min 15R</text>
<text x="47.4" y="175">(Rotary Encoder do not have push button)</text>
<text x="208.4" y="178.5">LCD_BL</text>
<text x="225.7" y="174.7">1</text>
<text x="225.7" y="178.3">3</text>
<text x="230" y="176.5">2</text>
<text x="265.6" y="175.2">Q1</text>
<text x="49.3" y="184.1">BACK/ESC</text>
<text x="74.8" y="184.1">ENTER</text>
<text x="140.7" y="185.5">2</text>
<text x="142.3" y="181.7">JP4</text>
<text x="145" y="183.7">1</text>
<text x="49.4" y="189.4">3</text>
<text x="49.4" y="191.2">1</text>
<text x="51.9" y="188.3">S2</text>
<text x="55.5" y="189.2">4</text>
<text x="55.5" y="191">2</text>
<text x="73.1" y="189.4">3</text>
<text x="73.1" y="191.2">1</text>
<text x="75.5" y="188.3">S3</text>
<text x="79.2" y="189.2">4</text>
<text x="79.2" y="191">2</text>
<text x="145" y="187.4">3</text>
<text x="142.2" y="195.1">1-2: External Device can use Potentiometer and</text>
<text x="145.8" y="196.9">ADC_IN1 is free to use for other purpose</text>
<text x="142.2" y="199.6">2-3: Potentiometer is connected to ADC_IN1</text>
</g>
<g font-size="1.2">
<text x="14.8" y="42.6">PWR</text>
<text x="15.4" y="46.2">PWR</text>
<text x="15.4" y="44.5">PWR</text>
<text x="43.9" y="46.2">PWR</text>
<text x="43.9" y="44.5">PWR</text>
<text x="44.5" y="42.6">PWR</text>
<text x="20.3" y="52.8">PA9</text>
<text x="20.3" y="51">PA15</text>
<text x="39.3" y="52.8">PA8</text>
<text x="39.3" y="51">PA10</text>
<text x="20.3" y="58.3">PA3</text>
<text x="20.3" y="56.5">PA5</text>
<text x="20.3" y="54.6">PA7</text>
<text x="39.3" y="58.3">PA2</text>
<text x="39.3" y="56.5">PA4</text>
<text x="39.3" y="54.6">PA6</text>
<text x="20.3" y="60.1">PA1</text>
<text x="20.3" y="65.4">PB5</text>
<text x="20.3" y="63.8">PB7</text>
<text x="39.3" y="60.1">PA0</text>
<text x="39.3" y="65.5">PB4</text>
<text x="39.3" y="63.8">PB6</text>
<text x="20.3" y="69.2">PB1</text>
<text x="20.3" y="67.4">PB3</text>
<text x="39.3" y="69.2">PB0</text>
<text x="20.3" y="72.8">PC15</text>
<text x="39.3" y="72.8">PC14</text>
<text x="23" y="89.4">Left side</text>
<text x="33.5" y="89.4">Right side</text>
<text x="23.8" y="93.1">INPUT</text>
<text x="34.7" y="93.1">INPUT</text>
<text x="23.1" y="96.7">OUTPUT</text>
<text x="34" y="96.7">OUTPUT</text>
<text x="11" y="108.6">Wire links for oscilloscope GND</text>
</g>
</svg>
